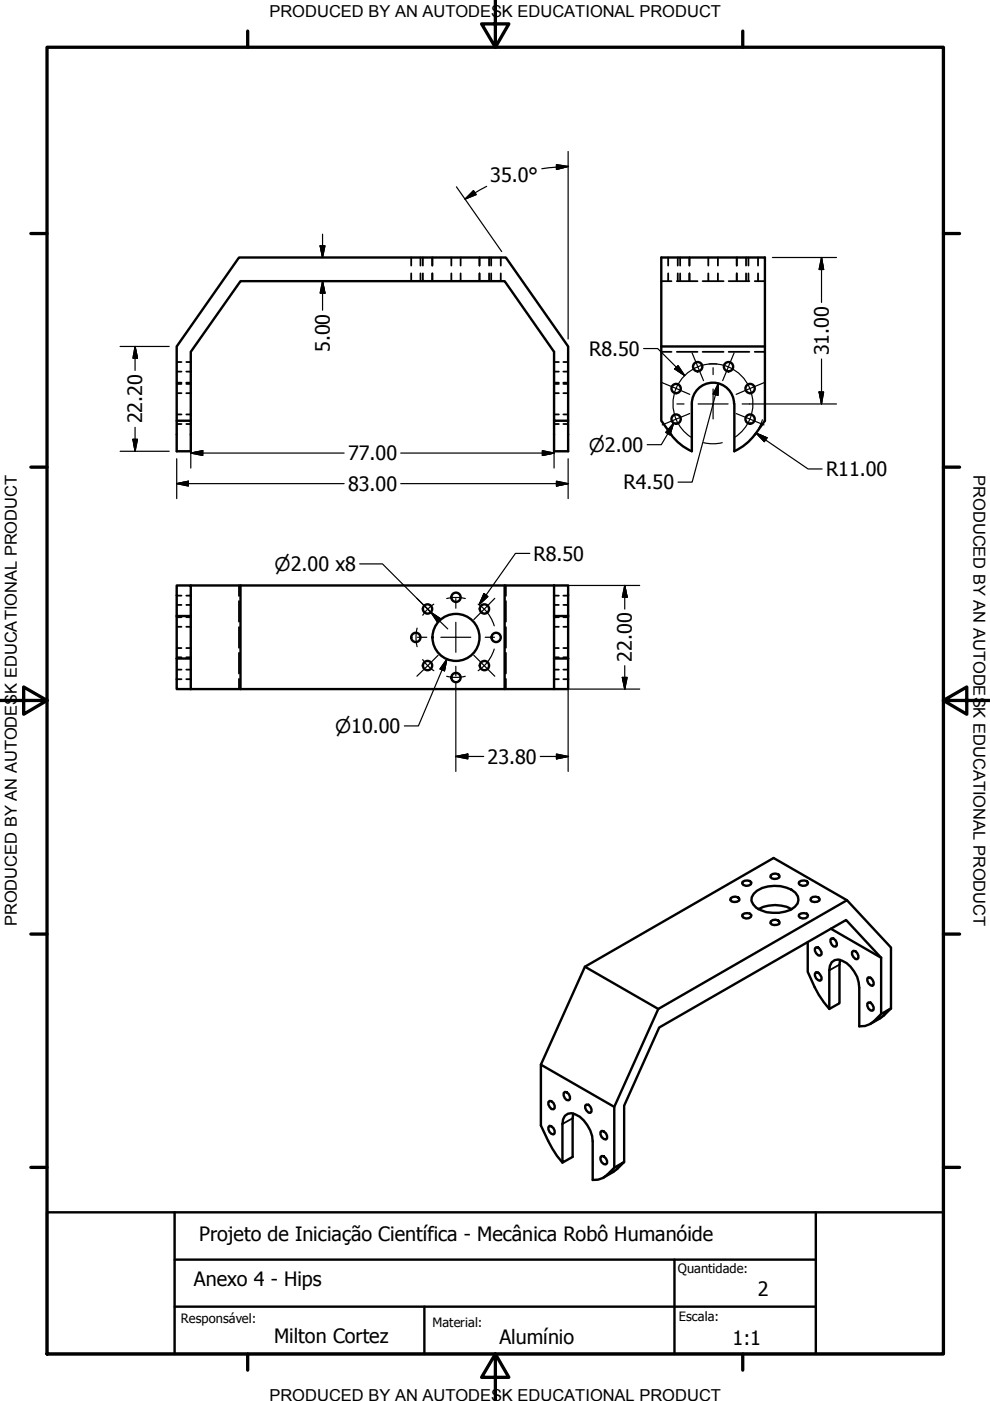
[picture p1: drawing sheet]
<svg xmlns="http://www.w3.org/2000/svg" width="210mm" height="297mm" viewBox="0 0 210 297" stroke-linecap="round" stroke-linejoin="round" font-family="sans-serif">
<!-- layer: Visible (ANSI) -->
<g fill="none" stroke="#000" stroke-width=".51">
<path d="M140.2 73.5h22M37.5 89.2h2.9v6.5h-2.9zM37.5 89.2v-15.7l13.2-18.9h56.6l13.2 18.9v15.7M40.4 89.2v-14.6l10.6-15h56l10.5 15v14.6h3v6.5h-3v-6.5M146.7 85.6v10.1a11 11 0 0 1-4.4-3.6M146.7 85.6a4.5 4.5 0 0 1 4.5-4.5 4.5 4.5 0 0 1 4.4 4.5M155.7 85.6v10.1a11.4 11.4 0 0 0 4.4-3.6l2.1-2.9v-34.6h-22v34.6l2.1 2.9M37.5 130.6v-6.5h2.9v6.5M37.5 130.6v9M37.5 139.6v6.5h2.9M37.5 130.6h2.9M37.5 139.6h2.9"/>
<path d="M40.4 124.1h77.1M40.4 130.6v9M40.4 139.6v6.5M51 124.1v22M107 124.1v22M117.5 124.1h3v6.5M117.5 124.1v6.5M117.5 130.6v9M117.5 139.6v6.5h3v-6.5M117.5 130.6h3M117.5 139.6h3M120.5 130.6v9"/>
<path d="M40.4 146.1h77.1M154.9 190.4a1.23 1.23 0 0 1 1.9 .2l-.1 .3a1.36 1.36 0 0 1-1.9-.1zM157.4 187a1.36 1.36 0 0 1 1.9 .1 1.09 1.09 0 0 1-.9 .8 1.09 1.09 0 0 1-1-.6zM157.4 193.9a1.36 1.36 0 0 1 1.9 .1 1.09 1.09 0 0 1-.9 .8 1.09 1.09 0 0 1-1-.6zM159.8 189.5a7 7 0 0 1 8.9-.2 1.94 1.94 0 0 1-.2 3 7.5 7.5 0 0 1-8.2 .2 1.89 1.89 0 0 1-.5-3zM160.8 192.8a7.4 7.4 0 0 1 7 0M163.4 195.3a1.23 1.23 0 0 1 1.9 .2l-.1 .4a1.44 1.44 0 0 1-1.9-.2zM163.4 185.5a1.23 1.23 0 0 1 1.9 .2l-.1 .3a1.36 1.36 0 0 1-1.9-.1zM164 181.9l15.6 9M169.4 193.9a1.36 1.36 0 0 1 1.9 .1l-.1 .4a1.23 1.23 0 0 1-1.8-.2zM169.4 187a1.36 1.36 0 0 1 1.9 .1l-.1 .4a1.23 1.23 0 0 1-1.8-.2zM172 190.4a1.23 1.23 0 0 1 1.8 .2 1.11 1.11 0 0 1-2 .2z"/>
<path d="M176.1 196.9l10.7 6.2M176.3 198.9a1.11 1.11 0 0 1 .9 1.8 1.11 1.11 0 0 1-.9-1.8zM124 205l15.6 8.9M172.8 201.1l.2-.3a1.34 1.34 0 0 1 1.2 1.6l-.3 .2a1.34 1.34 0 0 1-1.1-1.5zM173 206.1a1.46 1.46 0 0 1 1.2 1.6l-.3 .2a1.18 1.18 0 0 1-.9-1.8zM180.7 201.9l.2-.3a1.11 1.11 0 0 1 .8 1.8 1.34 1.34 0 0 1-1-1.5zM184.1 207.2a1.35 1.35 0 0 1 1.1 1.6l-.2 .2a1.35 1.35 0 0 1-1.1-1.6zM184.1 212.5a1.34 1.34 0 0 1 1.1 1.5l-.2 .3a1.11 1.11 0 0 1-.9-1.8zM114.7 225.7l15.5 9M116.3 233.7l.2-.3a1.11 1.11 0 0 1 .8 1.8 1.34 1.34 0 0 1-1-1.5zM116.5 238.7a1.35 1.35 0 0 1 1.1 1.6l-.3 .2a1.18 1.18 0 0 1-.8-1.8zM119.5 231.8l.3-.3a1.11 1.11 0 0 1 .8 1.8 1.25 1.25 0 0 1-1.1-1.5z"/>
<path d="M124.3 234.2a1.11 1.11 0 0 1 .9 1.8 1.34 1.34 0 0 1-1.1-1.6zM127.3 240l.3-.2a1.34 1.34 0 0 1 1.1 1.5l-.2 .3a1.34 1.34 0 0 1-1.2-1.6zM127.3 245.3l.3-.2a1.32 1.32 0 0 1 1.1 1.5l-.2 .3a1.24 1.24 0 0 1-1.2-1.6zM130.9 247.8l1.4-1.4-2.1 1.2-1.5 1.5"/>
<circle cx="147.9" cy="77.7" r=".98"/>
<circle cx="154.5" cy="77.7" r=".98"/>
<circle cx="143.4" cy="82.4" r=".98"/>
<circle cx="143.4" cy="88.9" r=".98"/>
<circle cx="159" cy="82.4" r=".98"/>
<circle cx="159" cy="88.9" r=".98"/>
<circle cx="88.2" cy="135.1" r=".98"/>
<circle cx="90.6" cy="129.1" r=".98"/>
<circle cx="96.7" cy="126.6" r=".98"/>
<circle cx="96.7" cy="135.1" r="5"/>
<circle cx="102.7" cy="129.1" r=".98"/>
<circle cx="105.2" cy="135.1" r=".98"/>
<circle cx="90.6" cy="141.1" r=".98"/>
<circle cx="96.7" cy="143.7" r=".98"/>
<circle cx="102.7" cy="141.1" r=".98"/>
</g>
<!-- layer: Hidden (ANSI) -->
<g fill="none" stroke="#000" stroke-width=".38">
<path d="M87.2 54.6v1.7M87.2 58v1.6M89.2 54.6v1.7M89.2 58v1.6M89.7 54.6v1.7M89.7 58v1.6M91.6 54.6v1.7M91.6 58v1.6M91.7 54.6v1.7M91.7 58v1.6M95.7 54.6v1.7M95.7 58v1.6"/>
<path d="M97.7 54.6v1.7M97.7 58v1.6M101.7 54.6v1.7M101.7 58v1.6M103.7 54.6v1.7M103.7 58v1.6M104.1 54.6v1.7M104.1 58v1.6M106.2 54.6v1.7M106.2 58v1.6M140.2 59.6h2.2M141.7 54.6v1.7"/>
<path d="M141.7 58v1.6M143.5 59.6h4.4M143.7 54.6v1.7M143.7 58v1.6M144.2 54.6v1.7M144.2 58v1.6M146.2 54.6v1.7M146.2 58v1.6M149 59.6h4.4M150.2 54.6v1.7M150.2 58v1.6M152.2 54.6v1.7"/>
<path d="M152.2 58v1.6M154.5 59.6h4.4M156.2 54.6v1.7M156.2 58v1.6M158.2 54.6v1.7M158.2 58v1.6M158.7 54.6v1.7M158.7 58v1.6M160 59.6h2.2M160.7 54.6v1.7M160.7 58v1.6M37.5 78.8h1"/>
<path d="M37.5 76.8h1M39.5 78.8h.9M39.5 76.8h.9M117.5 78.8h1M117.5 76.8h1M119.4 78.8h1.1M119.4 76.8h1.1M140.2 74.6h2.2M143.5 74.6h4.4M149 74.6h4.4M154.5 74.6h4.4M160 74.6h2.2"/>
<path d="M37.5 81.1h1M37.5 83.4h1M37.5 81.4h1M37.5 89.9h1M37.5 87.9h1M39.5 81.1h.9M39.5 83.4h.9M39.5 81.4h.9M39.5 89.9h.9M39.5 87.9h.9M117.5 81.1h1M117.5 83.4h1"/>
<path d="M117.5 81.4h1M117.5 89.9h1M117.5 87.9h1M119.4 81.1h1.1M119.4 83.4h1.1M119.4 81.4h1.1M119.4 89.9h1.1M119.4 87.9h1.1M37.5 128.3h1M37.5 126.3h1M37.5 139.4h1M37.5 137.4h1"/>
<path d="M37.5 132.9h1M37.5 130.9h1M39.5 128.3h.9M39.5 126.3h.9M39.5 139.4h.9M39.5 137.4h.9M39.5 132.9h.9M39.5 130.9h.9M50.7 124.1v2.3M50.7 127.4v4.4M50.7 133v4.3M50.7 138.4v4.4"/>
<path d="M107.3 124.1v2.3M107.3 127.4v4.4M107.3 133v4.3M107.3 138.4v4.4M117.5 128.3h1M117.5 126.3h1M117.5 139.4h1M117.5 137.4h1M117.5 132.9h1M117.5 130.9h1M119.4 128.3h1.1M119.4 126.3h1.1"/>
<path d="M119.4 139.4h1.1M119.4 137.4h1.1M119.4 132.9h1.1M119.4 130.9h1.1M37.5 144h1M37.5 142h1M39.5 144h.9M39.5 142h.9M50.7 143.9v2.2M107.3 143.9v2.2M117.5 144h1M117.5 142h1"/>
<path d="M119.4 144h1.1M119.4 142h1.1"/>
</g>
<!-- layer: Visible Narrow (ANSI) -->
<path d="M178 204.5l-2.2 1.2M187.5 215.3l-2.2 1.2M121.4 237.1l-2.1 1.2M130.9 247.8l-2.2 1.3" fill="none" stroke="#000" stroke-width=".38"/>
<path d="M164 181.9l-40 23.1-9.3 20.7v12.9a27.3 27.3 0 0 0 4.6 7.9M171.3 199.8v6.2a23.8 23.8 0 0 0 4.5 7.9M178.1 203.5l-.1 1v8.2l-2.2 1.2v-8.2a1.87 1.87 0 0 1 .7-1.9 1.87 1.87 0 0 1 2.1-.1 6.7 6.7 0 0 1 3.6 5.7v8.2l1.2-.1 1-.3 .9-.7 1.5-1.5M184.5 217.1l2.1-1.2 2.3-2.1-2.1 1.2v-11.9l-7.4-8-39.6 22.8-7.5 16.5v12M188.9 213.8v-12.9l-9.3-10-40 23-9.4 20.8v12.9M121.5 236.1l-.1 1v8.2l-2.1 1.2v-8.2a1.87 1.87 0 0 1 .7-1.9 1.87 1.87 0 0 1 2-.1 6.9 6.9 0 0 1 3.7 5.7v8.2l1.1-.1 1.1-.4 .8-.6M130.9 247.8l-2.9 1.9" fill="none" stroke="#000" stroke-width=".51"/>
<!-- layer: Border (ANSI) -->
<g fill="none" stroke="#000" stroke-width=".7">
<path d="M10 10h190v277.1h-190zM52.5 6.6v3.4M105 0v10l-2.9-4.9h5.8l-2.9 4.9M157.5 6.6v3.4M6.5 49.5h3.5M200 49.5h3.5M6.5 99h3.5M200 99h3.5M0 148.5h10l-5-2.8v5.7l5-2.9M200 148.5l5 2.9v-5.7l-5 2.8h10M6.5 198h3.5M200 198h3.5"/>
<path d="M6.5 247.5h3.5M200 247.5h3.5M52.5 287.1v3.4M105 287.1l2.9 4.9h-5.8l2.9-4.9v9.9M157.5 287.1v3.4"/>
</g>
<!-- layer: Title (ANSI) -->
<path d="M10 257h190v30.1h-190zM37 257v30.1M173 257v30.1M37 277h136M37 267.1h136M90 277v10.1M143 267.1v20" fill="none" stroke="#000" stroke-width=".51"/>
<!-- layer: Dimension (ANSI) -->
<g fill="none" stroke="#000" stroke-width=".25">
<path d="M96.8 39.6l9.6 13.7M103.2 39.5l-4.6 2.7M118 34.9l2.5 .4-2.5 .6zM118 35.4l-3.1 .4M120.5 32.1v39.8M120.5 35.3l-2.5 .1M67.9 52.1h1l-.5 2.5zM68.4 59.6l.5 2.6h-1zM68.4 49.6v5M68.4 59.6v6.2M98.6 42.2l1.8-1.8 .6 .9zM163.8 54.6h13.6"/>
<path d="M174.2 54.6l.4 2.5h-.9zM174.2 54.6v9.5M25.5 73.5h10.4M28.6 73.5l.5 2.4h-.9zM28.6 73.5v5M136.5 73.9h2.9l5.8 5.7M143.1 78.2l.7-.7 1.4 2.1zM174.2 76.1v9.5M25.5 95.7h10.4M28.2 93.1h.9l-.5 2.6zM28.6 90.6v5.1M37.5 97.3v8.4"/>
<path d="M40.4 96.1l2.6-.5v1zM40.4 96.1h32.6M40.4 93.7v5.5M85 96.1h32.5M115 95.6l2.5 .5-2.5 .5zM117.5 93.7v5.5M120.5 97.3v8.4M142.8 89.7l-.8 2.5-.8-.5zM142.8 89.7l-2.6 4.6h-3M152.3 81.3l-.1 2.5-1-.2zM152.3 81.3l-5.6 20.9h-2.9M158.9 85.6h18.5"/>
<path d="M160.3 91.8l2.3 1-.5 .8zM160.3 91.8l11 7.6h3M161.3 89.9l-.4 .9M161.6 89l-.2 .7M173.7 83.1h.9l-.4 2.5zM37.5 102.5l2.4-.5v1zM37.5 102.5h35.5M85 102.5h35.5M112.3 117.3h-3l-7.7 10.9M118 102l2.5 .5-2.5 .5zM94.7 139.7l-.5 2.5-.9-.4zM94.7 139.7l-6 14.2h-3"/>
<path d="M102.6 125.8l.8 .7-1.8 1.7zM119.1 124.1h16.5M132.5 124.1l.5 2.5h-1zM132.5 124.1v5M96.6 144.9v18.7M118 159.9l2.5 .5-2.5 .5zM119.1 146.1h16.5M120.5 141.2v22.4M132 143.6h1l-.5 2.5zM132.5 141.1v5M96.6 160.4l2.6-.5v1zM96.6 160.4h6"/>
<path d="M114.6 160.4h5.9"/>
</g>
<g fill="#000" stroke="#000" stroke-width=".25">
<path d="M118 35.9l2.5-.6zM118 34.9l2.5 .4-2.5 .6zM67.9 52.1l.5 2.5zM67.9 52.1h1l-.5 2.5zM100.4 40.4l-1.8 1.8zM98.6 42.2l1.8-1.8 .6 .9zM174.2 54.6l.4 2.5zM174.2 54.6l.4 2.5h-.9zM28.6 73.5l.5 2.4zM28.6 73.5l.5 2.4h-.9zM68.4 59.6l.5 2.6zM68.4 59.6l.5 2.6h-1z"/>
<path d="M143.1 78.2l2.1 1.4zM143.1 78.2l.7-.7 1.4 2.1zM28.2 93.1l.4 2.6zM28.2 93.1h.9l-.5 2.6zM40.4 96.1l2.6-.5zM40.4 96.1l2.6-.5v1zM115 96.6l2.5-.5zM115 95.6l2.5 .5-2.5 .5zM142.8 89.7l-.8 2.5zM142.8 89.7l-.8 2.5-.8-.5zM152.3 81.3l-.1 2.5zM152.3 81.3l-.1 2.5-1-.2z"/>
<path d="M160.3 91.8l2.3 1zM160.3 91.8l2.3 1-.5 .8zM173.7 83.1l.5 2.5zM173.7 83.1h.9l-.4 2.5zM37.5 102.5l2.4-.5zM37.5 102.5l2.4-.5v1zM118 103l2.5-.5zM118 102l2.5 .5-2.5 .5zM102.6 125.8l-1 2.4zM102.6 125.8l.8 .7-1.8 1.7zM132.5 124.1l.5 2.5zM132.5 124.1l.5 2.5h-1z"/>
<path d="M94.7 139.7l-.5 2.5zM94.7 139.7l-.5 2.5-.9-.4zM96.6 160.4l2.6-.5zM96.6 160.4l2.6-.5v1zM132 143.6l.5 2.5zM132 143.6h1l-.5 2.5zM118 160.9l2.5-.5zM118 159.9l2.5 .5-2.5 .5z"/>
</g>
<!-- layer: Center Mark (ANSI) -->
<g fill="none" stroke="#000" stroke-width=".25">
<path d="M146.7 74.9l2.5 5.8M151.2 78v1.4M155.6 74.9l-2.4 5.8M140.4 81.1l5.8 2.5M143.5 85.6h1.5M146.2 87.7l-5.8 2.4M148 85.6h6.4M151.2 82.5v6.3M156.1 87.7l5.9 2.4M157.4 85.6h1.5M162 81.1l-5.9 2.5M88.4 126.9l4.5 4.5"/>
<path d="M88.5 135.1h2M92.9 138.9l-4.5 4.5M93.5 135.1h6.3M96.6 126.9v2.1M96.6 131.9v6.4M100.5 138.9l4.4 4.5M102.9 135.1h1.9M104.9 126.9l-4.4 4.5M96.6 141.3v2"/>
</g>
<!-- layer: Centerline (ANSI) -->
<path d="M150.3 77.2a8.5 8.5 0 0 1 8.8 5.6 8.5 8.5 0 0 1-3.2 9.9M152 77.2a8.5 8.5 0 0 0-8.8 5.6 8.5 8.5 0 0 0 3.3 9.9M149.2 93.9l1.7 .2 2.2-.2M88.4 133.2l-.2 1.7 .2 2.2M89.6 139.8a8.5 8.5 0 0 0 2.4 2.4M92 128.1a8.5 8.5 0 0 0-2.4 2.3M94.7 126.9l2.3-.2 1.6 .2M101.4 128.1a8.5 8.5 0 0 1 3.4 4.6M104.8 137.6a8.5 8.5 0 0 1-3.4 4.6M94.7 143.4l1.7 .2 2.2-.2" fill="none" stroke="#000" stroke-width=".25"/>
<!-- layer: Symbol (ANSI) -->
<path d="M76.3 119.6h4.8l10.3 10.2M90 128.4l1.4 1.4M91.4 129.8l2.1 1.4-.7 .7zM91.4 129.8l3.5 3.5" fill="none" stroke="#000" stroke-width=".25"/>
<path d="M91.4 129.8l2.1 1.4zM91.4 129.8l2.1 1.4-.7 .7z" fill="#000" stroke="#000" stroke-width=".25"/>
<g font-size="4.2">
<text x="103.9" y="38.6">35.0°</text>
<text x="69.9" y="74.7" transform="rotate(-90 69.9 74.7)">5.00</text>
<text x="124.9" y="75.4">R8.50</text>
<text x="175.7" y="75.4" transform="rotate(-90 175.7 75.4)">31.00</text>
<text x="30.2" y="89.8" transform="rotate(-90 30.2 89.8)">22.20</text>
<text x="73.8" y="97.6">77.00</text>
<text x="175.1" y="101">R11.00</text>
<text x="73.8" y="104.1">83.00</text>
<text x="132.2" y="103.7">R4.50</text>
<text x="113.1" y="118.9">R8.50</text>
<text x="134" y="140.3" transform="rotate(-90 134 140.3)">22.00</text>
<text x="103.4" y="161.9">23.80</text>
<text x="42.2" y="263.1">Projeto de Iniciação Científica - Mecânica Robô Humanóide</text>
<text x="41.1" y="272.7">Anexo 4 - Hips</text>
<text x="160.7" y="274.7">2</text>
<text x="58.1" y="284.8">Milton Cortez</text>
<text x="105.9" y="285">Alumínio</text>
<text x="155.3" y="285.1">1:1</text>
</g>
<g font-size="4">
<text x="124.8" y="95.7">⌀2.00</text>
<text x="58.2" y="121.1">⌀2.00 x8</text>
<text x="71.1" y="155.4">⌀10.00</text>
</g>
<g font-size="3.5">
<text x="57.1" y="3.6">PRODUCED BY AN AUTODESK EDUCATIONAL PRODUCT</text>
<text x="206.4" y="100.7" transform="rotate(90 206.4 100.7)">PRODUCED BY AN AUTODESK EDUCATIONAL PRODUCT</text>
<text x="3.6" y="196.4" transform="rotate(-90 3.6 196.4)">PRODUCED BY AN AUTODESK EDUCATIONAL PRODUCT</text>
<text x="57.1" y="297">PRODUCED BY AN AUTODESK EDUCATIONAL PRODUCT</text>
</g>
<g font-size="2.7">
<text x="143.7" y="269.9">Quantidade:</text>
<text x="38.4" y="280.6">Responsável:</text>
<text x="91.7" y="281.3">Material:</text>
<text x="144" y="280">Escala:</text>
</g>
</svg>
